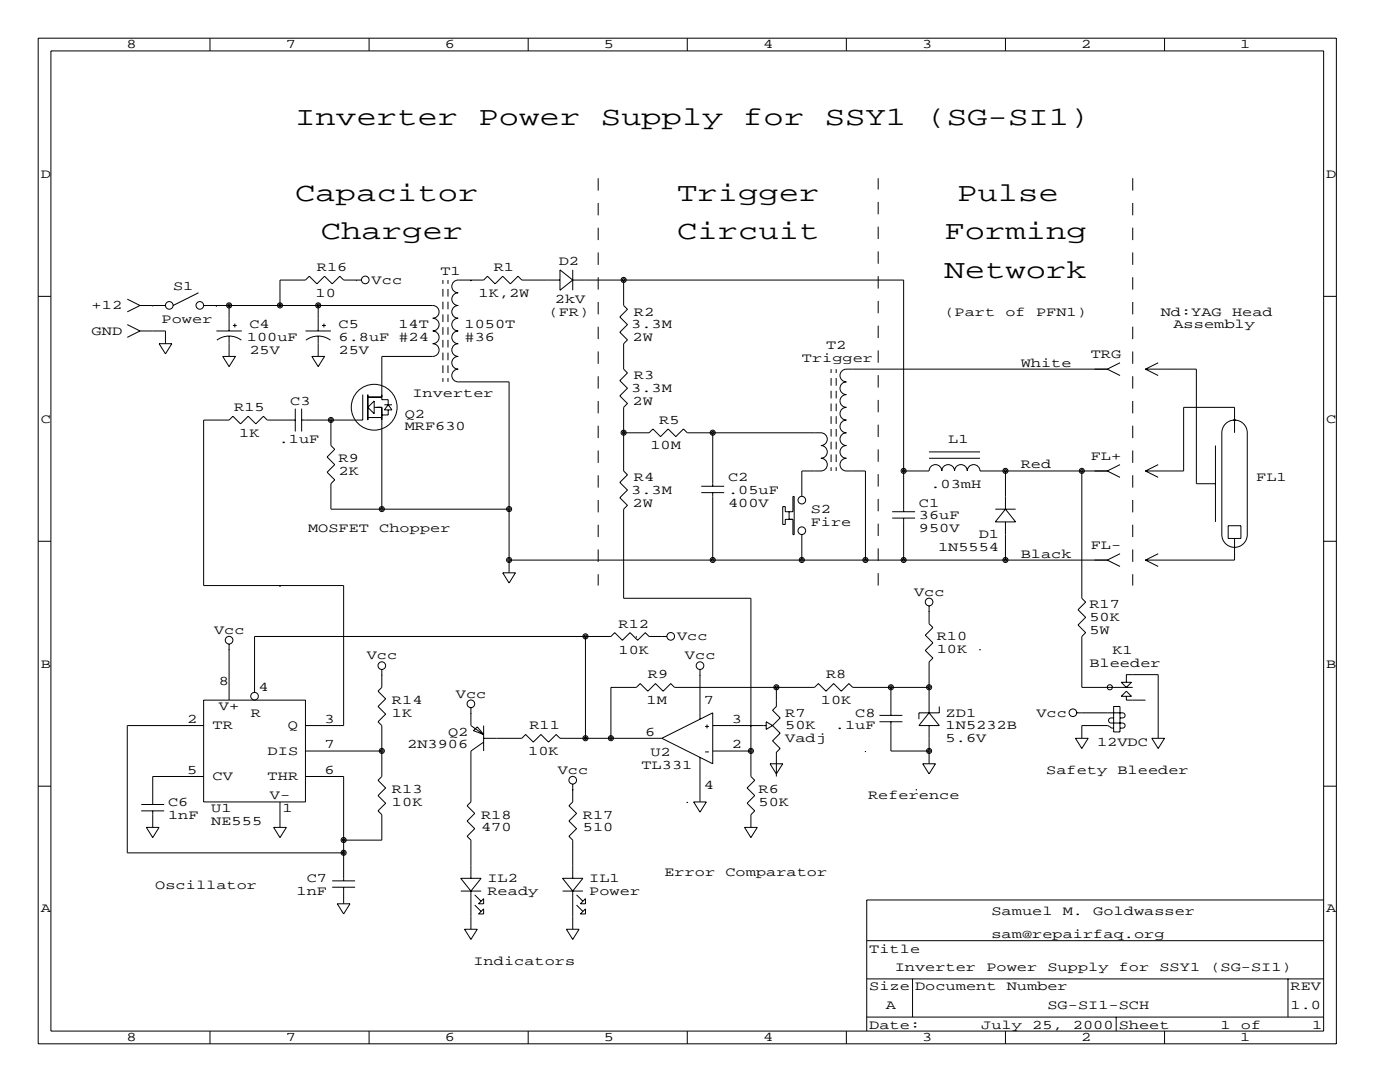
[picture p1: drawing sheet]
<svg xmlns="http://www.w3.org/2000/svg" width="279mm" height="216mm" viewBox="0 0 279 216" stroke-linecap="round" stroke-linejoin="round" font-family="sans-serif">
<g fill="none" stroke="#000" stroke-width=".2">
<path d="M7.6 7.6h259.1v200.7h-259.1zM10.2 10.2h254v195.5h-254zM41.9 7.6v2.6M73.7 7.6v2.6M105.4 7.6v2.6M137.2 7.6v2.6M168.9 7.6v2.6M200.7 7.6v2.6M232.4 7.6v2.6M7.6 59.1h2.6M25.4 59.7l2.5 1.3M39.6 58.4l-5.1 2.6"/>
<path d="M71.1 55.9h.1M72.1 55.9h-3.5l-.8-.8-1.5 1.5-1.5-1.5-1.6 1.5-1.5-1.5-.7 .8h-5.1v5.1M88.4 55.9v.7M88.4 57.7v1.5M89.4 55.9v.7M89.4 57.7v1.5M94 55.9h.1M111.8 55.9h-7.7l-.7-.8-1.5 1.5-1.6-1.5-1.5 1.5-1.5-1.5-.8 .8h-5.1a1.27 1.27 0 0 0-1.2 1.3 1.27 1.27 0 0 0 1.2 1.2 1.27 1.27 0 0 0-1.2 1.3 1.27 1.27 0 0 0 1.2 1.3 1.27 1.27 0 0 0-1.2 1.2 1.27 1.27 0 0 0 1.2 1.3 1.27 1.27 0 0 0-1.2 1.3 1.27 1.27 0 0 0 1.2 1.2 1.27 1.27 0 0 0-1.2 1.3 1.27 1.27 0 0 0 1.2 1.3 1.27 1.27 0 0 0-1.2 1.3 1.27 1.27 0 0 0 1.2 1.2 1.27 1.27 0 0 0-1.2 1.3 1.27 1.27 0 0 0 1.2 1.3 1.27 1.27 0 0 0-1.2 1.2 1.27 1.27 0 0 0 1.2 1.3h10.2v38.1M111.8 53.8l2.5 2.1-2.5 2zM114.3 55.9h66v46.2M114.3 53.8v4.1M124.5 55.9v5.1l.7 .7-1.5 1.5 1.5 1.6-1.5 1.5 1.5 1.5-.7 .8v5.1l.7 .7-1.5 1.5 1.5 1.6-1.5 1.5 1.5 1.5-.7 .8v12.7l.7 .7-1.5 1.6 1.5 1.5-1.5 1.5 1.5 1.5-.7 .8v17.8h25.4v35.5l.7 .8-1.5 1.5 1.5 1.5-1.5 1.6 1.5 1.5-.7 .8v2.5"/>
<path d="M264.2 59.1h2.5M25.4 64.8l2.5 1.2M27.9 61l-2.5 1.2M27.9 61h5.1M27.9 66l-2.5 1.3M27.9 66h5.1v2.6M30.5 61h.1M31.7 68.6h2.6l-1.3 2zM40.6 61h45.8a1.27 1.27 0 0 1 1.2 1.2 1.27 1.27 0 0 1-1.2 1.3 1.27 1.27 0 0 1 1.2 1.3 1.27 1.27 0 0 1-1.2 1.2 1.27 1.27 0 0 1 1.2 1.3 1.27 1.27 0 0 1-1.2 1.3 1.27 1.27 0 0 1 1.2 1.2 1.27 1.27 0 0 1-1.2 1.3h-10.2v8.7h1.3v1M43.2 61h.1M43.2 66h5.1M43.3 67.9a4.1 4.1 0 0 1 4.9 0"/>
<path d="M44.4 71.1h2.6l-1.3 2.1zM45.7 61v5M45.7 67.1v4M46.5 64.9h.7M46.9 64.6v.7M61 66h5M61.1 67.9a4.1 4.1 0 0 1 4.8 0M62.2 71.1h2.6l-1.3 2.1zM63.5 61v5M63.5 67.1v4M64.3 64.9h.7M64.6 64.6v.7"/>
<path d="M72.4 78.7v5.1h-12.2M73.4 78.7v5.1M73.4 79.2h2.8M88.4 60.2v1.5M88.4 62.7v1.6M88.4 65.3v1.5M88.4 67.8v1.5M88.4 70.4v1.5M88.4 72.9v1.5M88.4 75.4v.8M89.4 60.2v1.5M89.4 62.7v1.6"/>
<path d="M89.4 65.3v1.5M89.4 67.8v1.5M89.4 70.4v1.5M89.4 72.9v1.5M89.4 75.4v.8M165.9 73.7v.7M165.9 75.4v1.6M165.9 78v1.5M166.9 73.7v.7M166.9 75.4v1.6M166.9 78v1.5M221 73.7h-52.1a1.27 1.27 0 0 0-1.3 1.2 1.27 1.27 0 0 0 1.3 1.3 1.27 1.27 0 0 0-1.3 1.3 1.27 1.27 0 0 0 1.3 1.2 1.27 1.27 0 0 0-1.3 1.3 1.27 1.27 0 0 0 1.3 1.3 1.27 1.27 0 0 0-1.3 1.3 1.27 1.27 0 0 0 1.3 1.2 1.27 1.27 0 0 0-1.3 1.3 1.27 1.27 0 0 0 1.3 1.3 1.27 1.27 0 0 0-1.3 1.2 1.27 1.27 0 0 0 1.3 1.3 1.27 1.27 0 0 0-1.3 1.3 1.27 1.27 0 0 0 1.3 1.2 1.27 1.27 0 0 0-1.3 1.3 1.27 1.27 0 0 0 1.3 1.3h3.8v17.8"/>
<path d="M221 73.7l2.5 1.2M223.5 72.4l-2.5 1.3M228.6 73.7h10.2v22.8h3.8M228.6 73.7l2.5 1.2M231.1 72.4l-2.5 1.3M58.9 83.8h-5.6l-.7-.7-1.5 1.5-1.6-1.5-1.5 1.5-1.5-1.5-.8 .7h-5.1v33h28v28h-7.6M58.9 81.5v4.6M60.2 81.5v4.6M66 83.8h.1M66 83.8v5.1l.8 .8-1.5 1.5 1.5 1.5-1.5 1.5 1.5 1.6-.8 .7v5.1h35.6M73.4 83.3h2.8M74.7 81.3h1.5v20.3"/>
<path d="M74.7 80v2.5l-1.3-1.2zM76.7 80.8h1.5M77.5 81.8v1h-1.3M77.5 80.8l.7 1h-1.5zM124.5 86.4h5l.8-.8 1.5 1.5 1.5-1.5 1.6 1.5 1.5-1.5 .8 .8h26.6a1.27 1.27 0 0 1 1.3 1.2 1.27 1.27 0 0 1-1.3 1.3 1.27 1.27 0 0 1 1.3 1.3 1.27 1.27 0 0 1-1.3 1.2 1.27 1.27 0 0 1 1.3 1.3 1.27 1.27 0 0 1-1.3 1.3h-3.8v5.1M140 98.3h4.5M140 97h4.5M142.2 86.4v10.6M142.2 98.3v13.5M158.2 99.1h.3v7.6h-.3v-3.1h-1.5v1h-.5v-3.5h.5v1h1.5zM165.9 80.5v1.5M165.9 83.1v1.5"/>
<path d="M165.9 85.6v1.5M165.9 88.1v1.6M165.9 90.7v1.5M165.9 93.2v.8M166.9 80.5v1.5M166.9 83.1v1.5M166.9 85.6v1.5M166.9 88.1v1.6M166.9 90.7v1.5M166.9 93.2v.8M180.3 94h5.1a1.27 1.27 0 0 1 1.3-1.3 1.27 1.27 0 0 1 1.3 1.3 1.27 1.27 0 0 1 1.2-1.3 1.27 1.27 0 0 1 1.3 1.3 1.27 1.27 0 0 1 1.3-1.3 1.27 1.27 0 0 1 1.2 1.3 1.27 1.27 0 0 1 1.3-1.3 1.27 1.27 0 0 1 1.3 1.3h25.4M185.4 91.4h10.2"/>
<path d="M185.4 90.2h10.2M200.7 94v7.6M215.9 94v25.4l.8 .7-1.6 1.6 1.6 1.5-1.6 1.5 1.6 1.5-.8 .8v10.2h10.2M221 94l2.5 1.2M223.5 92.7l-2.5 1.3M228.6 94l2.5 1.2M231.1 92.7l-2.5 1.3M242.6 88.9v15.2M244.4 84.8a2.54 2.54 0 0 1 2.8-.8 2.54 2.54 0 0 1 1.7 2.4v20.3a2.54 2.54 0 0 1-2.5 2.5 2.54 2.54 0 0 1-2.6-2.5v-20.3l.1-.6zM246.1 83.8h.5M246.4 86.4v-5.1h-10.2v12.7h-7.6M7.6 108h2.6"/>
<path d="M55.9 116.8h.1M100.3 114.3h2.6l-1.3 2zM101.6 111.8h119.4M157.5 102.1v1.5M160 106.7v5.1M178.1 103.4h4.5M178.1 102.1h4.5M180.3 103.4v8.4M198.6 101.6h4.1M200.7 104.1v7.7M200.7 101.6l2 2.5h-4.1zM221 111.8l2.5 1.2"/>
<path d="M223.5 110.5l-2.5 1.3M228.6 111.8l2.5 1.2M231.1 110.5l-2.5 1.3M245.1 104.9h2.5v2.5h-2.5zM246.4 107.4v4.4h-17.8M264.2 108h2.5M40.6 139.7h20.4v20.3h-20.4zM45.7 129.5h.1M45.7 128.5v11.2M76.2 134.6h.1M76.2 133.6v3.6l-.8 .7 1.6 1.5-1.6 1.6 1.6 1.5-1.6 1.5 .8 .8v10.1l-.8 .8 1.6 1.5-1.6 1.5 1.6 1.6-1.6 1.5 .8 .8v5h-7.6M116.8 127h.1"/>
<path d="M116.8 127v20.3M127 127h.1M133.1 127h-3.6l-.7-.8-1.5 1.6-1.6-1.6-1.5 1.6-1.5-1.6-.8 .8h-71.1v11.2M139.7 134.6h.1M139.7 133.6v9.9M154.9 137.2v3.8l-.7 .7 1.5 1.6-1.5 1.5M177.8 137.2v5.5M185.4 121.9h.1M185.4 137.2h-15.2l-.8-.8-1.5 1.5-1.5-1.5-1.6 1.5-1.5-1.5-.7 .8h-28l-.7-.8-1.6 1.5-1.5-1.5-1.5 1.5-1.5-1.5-.8 .8h-5.1v10.1M185.4 120.9v3.6l.8 .7-1.5 1.5 1.5 1.6-1.5 1.5 1.5 1.5-.8 .8v10.1M195.6 129.5h.1M223.8 136.1h2l-1 1.1z"/>
<path d="M224.8 136.1v-1.5h6.3v12.7M224.8 138.9v.8h3.8M224.8 137.9l1 1h-2zM7.6 156.9h2.6M40.6 144.8h-15.2v25.4h43.2M40.6 154.9h-10.1v5.6M61 154.9h7.6v20.9M61 149.9h15.2M94 142.2h.1M94 141.2v3.6l2.5 1.8M95.2 145l1.3 1.6-2-.8zM96.5 147.3h7.6l.8-.7 1.5 1.5 1.5-1.5 1.6 1.5 1.5-1.5 .8 .7h20.3"/>
<path d="M96.5 148.1l-2.5 1.8v10.1l-.8 .8 1.5 1.5-1.5 1.5 1.5 1.6-1.5 1.5 .8 .7v7.7M96.5 144.8v5.1M114.3 157.5h.1M114.3 156.5v3.5l-.8 .8 1.6 1.5-1.6 1.5 1.6 1.6-1.6 1.5 .8 .7v7.7M116.8 147.3h.1M132.1 147.3l10.1-5.1v10.2zM139.7 151.1v8.9M140.7 145h.8M140.7 150h.8M141.1 144.6v.7M142.2 144.8h10.7M142.2 149.9h7.7"/>
<path d="M149.9 144.8h.1M152.9 144l1.3 .8-1.3 .7zM153.7 152.4h2.5l-1.3 2zM154.2 144.8l1.5 1.5-1.5 1.5 1.5 1.6-.8 .7v4.8M172.7 149.9h.1M175.5 144h4.6M175.5 142.7h4.6M177.8 144v5.9h7.6M182.9 157.5h.1M184.1 152.4h2.6l-1.3 2zM185.4 144.8v7.6M185.4 142.2l2.1 2.6h-4.1z"/>
<path d="M187.5 141v1.2h-4.1v1.3M214.6 147.3h2.6l-1.3 2.1zM214.9 142.2h9.1a.51 .51 0 0 1 .5 .5 .51 .51 0 0 1-.5 .6h-.5M221.4 145.1l-.4-.3h-5.1v2.5M221.5 145l.3 .3h.4M222.2 143.3h-.5a.51 .51 0 0 0-.5 .5 .51 .51 0 0 0 .5 .5h2.3a.51 .51 0 0 1 .5 .5 .51 .51 0 0 1-.5 .5h-.5M222.2 141h1.3v5h-1.3zM229.9 147.3h2.5l-1.3 2.1zM264.2 156.9h2.5M28.2 161.8h4.6M28.2 160.5h4.6M29.2 165.1h2.5l-1.2 2z"/>
<path d="M30.5 161.8v3.3M54.6 165.1h2.5l-1.2 2zM55.9 160v5.1M66.3 177h4.6M66.3 175.8h4.6M68.6 177v3.3M91.9 175.3h4.1l-2 2.5zM91.9 177.8h4.1M94 177.8v7.6M94.7 178.6l1.3 1.2M96.5 179.3v1h-1zM112.3 175.3h4l-2 2.5z"/>
<path d="M112.3 177.8h4M114.3 177.8v7.6M115.1 178.6l1.2 1.2M116.8 179.3v1h-1zM137.2 160h.1M138.4 160h2.6l-1.3 2.1zM148.6 165.1h2.5l-1.2 2zM264.2 179.6h-91.2v26.1M67.3 180.3h2.5l-1.2 2.1zM92.7 185.4h2.5l-1.2 2.1zM94.7 180.6l1.3 1.3M96.5 181.4v1h-1z"/>
<path d="M113 185.4h2.6l-1.3 2.1zM115.1 180.6l1.2 1.3M116.8 181.4v1h-1zM173 195.3h91.2M173 187.7h91.2M182.1 195.3v7.6M257 195.3v7.6M41.9 205.7v2.6M73.7 205.7v2.6M105.4 205.7v2.6M137.2 205.7v2.6M168.9 205.7v2.6"/>
<path d="M173 202.9h91.2M200.7 205.7v2.6M222.8 202.9v2.8M232.4 205.7v2.6"/>
<circle cx="72.9" cy="55.9" r=".76"/>
<circle cx="124.5" cy="55.9" r=".51"/>
<circle cx="124.5" cy="55.9" r=".25"/>
<circle cx="33.8" cy="60.9" r=".76"/>
<circle cx="39.9" cy="60.9" r=".76"/>
<circle cx="45.7" cy="60.9" r=".51"/>
<circle cx="45.7" cy="60.9" r=".25"/>
<circle cx="55.9" cy="60.9" r=".51"/>
<circle cx="55.9" cy="60.9" r=".25"/>
<circle cx="63.5" cy="60.9" r=".51"/>
<circle cx="63.5" cy="60.9" r=".25"/>
<circle cx="66" cy="83.8" r=".51"/>
<circle cx="66" cy="83.8" r=".25"/>
<circle cx="74.7" cy="81.3" r="4.6"/>
<circle cx="124.5" cy="86.3" r=".51"/>
<circle cx="124.5" cy="86.3" r=".25"/>
<circle cx="142.2" cy="86.3" r=".51"/>
<circle cx="142.2" cy="86.3" r=".25"/>
<circle cx="160" cy="99.8" r=".76"/>
<circle cx="180.3" cy="94" r=".51"/>
<circle cx="180.3" cy="94" r=".25"/>
<circle cx="200.7" cy="94" r=".51"/>
<circle cx="200.7" cy="94" r=".25"/>
<circle cx="215.9" cy="94" r=".51"/>
<circle cx="215.9" cy="94" r=".25"/>
<circle cx="76.2" cy="101.6" r=".51"/>
<circle cx="76.2" cy="101.6" r=".25"/>
<circle cx="101.6" cy="111.7" r=".51"/>
<circle cx="101.6" cy="101.6" r=".51"/>
<circle cx="101.6" cy="101.6" r=".25"/>
<circle cx="101.6" cy="111.7" r=".25"/>
<circle cx="142.2" cy="111.7" r=".51"/>
<circle cx="142.2" cy="111.7" r=".25"/>
<circle cx="160" cy="111.7" r=".51"/>
<circle cx="160" cy="105.9" r=".76"/>
<circle cx="160" cy="111.7" r=".25"/>
<circle cx="172.7" cy="111.7" r=".51"/>
<circle cx="172.7" cy="111.7" r=".25"/>
<circle cx="180.3" cy="111.7" r=".51"/>
<circle cx="180.3" cy="111.7" r=".25"/>
<circle cx="200.7" cy="111.7" r=".51"/>
<circle cx="200.7" cy="111.7" r=".25"/>
<circle cx="45.7" cy="127.7" r=".76"/>
<circle cx="50.8" cy="138.9" r=".76"/>
<circle cx="76.2" cy="132.8" r=".76"/>
<circle cx="116.8" cy="127" r=".51"/>
<circle cx="116.8" cy="127" r=".25"/>
<circle cx="133.9" cy="127" r=".76"/>
<circle cx="139.7" cy="132.8" r=".76"/>
<circle cx="154.9" cy="137.1" r=".51"/>
<circle cx="154.9" cy="137.1" r=".25"/>
<circle cx="177.8" cy="137.1" r=".51"/>
<circle cx="177.8" cy="137.1" r=".25"/>
<circle cx="185.4" cy="137.1" r=".51"/>
<circle cx="185.4" cy="120.1" r=".76"/>
<circle cx="185.4" cy="137.1" r=".25"/>
<circle cx="221.5" cy="137.1" r=".51"/>
<circle cx="76.2" cy="149.8" r=".51"/>
<circle cx="76.2" cy="149.8" r=".25"/>
<circle cx="94" cy="140.4" r=".76"/>
<circle cx="114.3" cy="155.7" r=".76"/>
<circle cx="116.8" cy="147.3" r=".51"/>
<circle cx="116.8" cy="147.3" r=".25"/>
<circle cx="121.9" cy="147.3" r=".51"/>
<circle cx="121.9" cy="147.3" r=".25"/>
<circle cx="149.9" cy="149.8" r=".51"/>
<circle cx="149.9" cy="149.8" r=".25"/>
<circle cx="185.4" cy="149.8" r=".51"/>
<circle cx="185.4" cy="149.8" r=".25"/>
<circle cx="214.1" cy="142.2" r=".76"/>
<circle cx="68.6" cy="170.2" r=".51"/>
<circle cx="68.6" cy="167.6" r=".51"/>
<circle cx="68.6" cy="170.2" r=".25"/>
<circle cx="68.6" cy="167.6" r=".25"/>
</g>
<path d="M119.4 35.6v81.2M226.1 35.6v81.2M175.3 116.8v-81.2" fill="none" stroke="#000" stroke-width=".2" stroke-dasharray="2.5" stroke-linecap="butt"/>
<g font-size="5.3">
<text x="58.9" y="24.9">Inverter</text>
<text x="95.5" y="24.9">Power</text>
<text x="119.9" y="24.9">Supply</text>
<text x="148.3" y="24.9">for</text>
<text x="164.6" y="24.9">SSY1</text>
<text x="184.9" y="24.9">(SG-SI1)</text>
<text x="58.9" y="40.1">Capacitor</text>
<text x="135.1" y="40.1">Trigger</text>
<text x="191" y="40.1">Pulse</text>
<text x="64" y="47.8">Charger</text>
<text x="135.1" y="47.8">Circuit</text>
<text x="188.5" y="47.8">Forming</text>
<text x="188.5" y="55.4">Network</text>
</g>
<g font-size="2.6">
<text x="25.3" y="9.7">8</text>
<text x="57" y="9.7">7</text>
<text x="88.8" y="9.7">6</text>
<text x="120.5" y="9.7">5</text>
<text x="152.3" y="9.7">4</text>
<text x="184" y="9.7">3</text>
<text x="215.8" y="9.7">2</text>
<text x="247.5" y="9.7">1</text>
<text x="8.1" y="35.5">D</text>
<text x="264.7" y="35.5">D</text>
<text x="111.5" y="52.8">D2</text>
<text x="34.5" y="57.9">S1</text>
<text x="63" y="59.2">10</text>
<text x="63.2" y="54.1">R16</text>
<text x="74.2" y="56.6">Vcc</text>
<text x="87.9" y="54.9">T1</text>
<text x="95.5" y="59.2">1K,2W</text>
<text x="98.6" y="54.1">R1</text>
<text x="18.3" y="61.7">+12</text>
<text x="32.3" y="64.5">Power</text>
<text x="49.8" y="65.5">C4</text>
<text x="67.6" y="65.5">C5</text>
<text x="79.5" y="65.5">14T</text>
<text x="92.7" y="65.5">1050T</text>
<text x="109.5" y="63">(FR)</text>
<text x="110.7" y="60.5">2kV</text>
<text x="126" y="65.5">3.3M</text>
<text x="126.5" y="63">R2</text>
<text x="188.5" y="63">(Part</text>
<text x="200.7" y="63">of</text>
<text x="206.8" y="63">PFN1)</text>
<text x="231.6" y="63">Nd:YAG</text>
<text x="234.2" y="65.5">Assembly</text>
<text x="245.9" y="63">Head</text>
<text x="18.3" y="66.8">GND</text>
<text x="49.3" y="68.1">100uF</text>
<text x="49.8" y="70.6">25V</text>
<text x="67.6" y="68.1">6.8uF #24</text>
<text x="67.6" y="70.6">25V</text>
<text x="92.7" y="68.1">#36</text>
<text x="126.2" y="68.1">2W</text>
<text x="164.8" y="69.6">T2</text>
<text x="217.7" y="71.4">TRG</text>
<text x="126.5" y="75.7">R3</text>
<text x="160" y="72.1">Trigger</text>
<text x="203.7" y="73.2">White</text>
<text x="46.7" y="82">R15</text>
<text x="57.9" y="80.8">C3</text>
<text x="80.8" y="83.3">Q2</text>
<text x="82.3" y="79.2">Inverter</text>
<text x="126" y="78.2">3.3M</text>
<text x="126.2" y="80.8">2W</text>
<text x="8.1" y="84.3">C</text>
<text x="47.8" y="87.1">1K</text>
<text x="55.6" y="88.4">.1uF</text>
<text x="80.8" y="85.9">MRF630</text>
<text x="129.8" y="89.7">10M</text>
<text x="131.6" y="84.6">R5</text>
<text x="189.2" y="88.4">L1</text>
<text x="264.7" y="84.3">C</text>
<text x="67.6" y="92.2">R9</text>
<text x="67.6" y="94.7">2K</text>
<text x="203.7" y="93.5">Red</text>
<text x="217.7" y="91.7">FL+</text>
<text x="126" y="98.6">3.3M</text>
<text x="126.2" y="101.1">2W</text>
<text x="126.5" y="96">R4</text>
<text x="145.3" y="96">C2</text>
<text x="145.3" y="98.6">.05uF</text>
<text x="145.3" y="101.1">400V</text>
<text x="183.4" y="101.1">C1</text>
<text x="185.7" y="97.3">.03mH</text>
<text x="250.7" y="96">FL1</text>
<text x="61.5" y="106.2">MOSFET</text>
<text x="75.7" y="106.2">Chopper</text>
<text x="161.8" y="102.4">S2</text>
<text x="161.8" y="104.9">Fire</text>
<text x="183.4" y="103.6">36uF</text>
<text x="183.4" y="106.2">950V</text>
<text x="195.3" y="107.4">D1</text>
<text x="187.2" y="110">1N5554</text>
<text x="203.7" y="111.3">Black</text>
<text x="217.7" y="109.5">FL-</text>
<text x="182.4" y="118.9">Vcc</text>
<text x="123.4" y="125.2">R12</text>
<text x="217.4" y="121.4">R17</text>
<text x="217.4" y="124">50K</text>
<text x="42.7" y="126.5">Vcc</text>
<text x="73.2" y="131.6">Vcc</text>
<text x="123.4" y="130.6">10K</text>
<text x="135.1" y="127.8">Vcc</text>
<text x="136.7" y="131.6">Vcc</text>
<text x="186.9" y="127.8">R10</text>
<text x="186.9" y="130.3">10K</text>
<text x="217.4" y="126.5">5W</text>
<text x="222" y="130.6">K1</text>
<text x="8.1" y="133.2">B</text>
<text x="43.7" y="136.7">8</text>
<text x="51.6" y="137.9">4</text>
<text x="129.3" y="135.4">R9</text>
<text x="164.8" y="135.4">R8</text>
<text x="217.4" y="133.1">Bleeder</text>
<text x="264.7" y="133.2">B</text>
<text x="43.7" y="141.7">V+</text>
<text x="50" y="143">R</text>
<text x="78.2" y="140.5">R14</text>
<text x="78.2" y="143">1K</text>
<text x="91" y="139.2">Vcc</text>
<text x="129" y="140.5">1M</text>
<text x="140.5" y="140.5">7</text>
<text x="156.7" y="143">R7</text>
<text x="163.8" y="140.5">10K</text>
<text x="170.7" y="143">C8</text>
<text x="188.7" y="143">ZD1</text>
<text x="206.8" y="143">Vcc</text>
<text x="37.3" y="144.3">2</text>
<text x="42.4" y="145.5">TR</text>
<text x="57.4" y="145.5">Q</text>
<text x="64.8" y="144.3">3</text>
<text x="64.8" y="149.4">7</text>
<text x="81.3" y="149.4">2N3906</text>
<text x="89.4" y="146.8">Q2</text>
<text x="105.7" y="145.5">R11</text>
<text x="128.8" y="146.8">6</text>
<text x="146" y="144.3">3</text>
<text x="146" y="149.4">2</text>
<text x="156.7" y="145.5">50K</text>
<text x="156.7" y="148.1">Vadj</text>
<text x="166.6" y="145.5">.1uF</text>
<text x="188.7" y="145.5">1N5232B</text>
<text x="188.7" y="148.1">5.6V</text>
<text x="218.9" y="148.8">12VDC</text>
<text x="37.3" y="154.4">5</text>
<text x="42.4" y="155.7">CV</text>
<text x="53.4" y="150.6">DIS</text>
<text x="53.4" y="155.7">THR</text>
<text x="64.8" y="154.4">6</text>
<text x="105.4" y="150.6">10K</text>
<text x="111.3" y="154.4">Vcc</text>
<text x="128" y="153.4">TL331</text>
<text x="129.8" y="150.9">U2</text>
<text x="208.8" y="154.4">Safety</text>
<text x="223" y="154.4">Bleeder</text>
<text x="33.5" y="160.8">C6</text>
<text x="53.8" y="159.5">V-</text>
<text x="78.2" y="158.2">R13</text>
<text x="78.2" y="160.8">10K</text>
<text x="140.5" y="157.5">4</text>
<text x="151.4" y="158.2">R6</text>
<text x="151.4" y="160.8">50K</text>
<text x="173.2" y="159.5">Reference</text>
<text x="33.5" y="163.3">1nF</text>
<text x="42.2" y="162.1">U1</text>
<text x="42.2" y="164.6">NE555</text>
<text x="56.4" y="162.1">1</text>
<text x="96" y="163.3">R18</text>
<text x="96" y="165.9">470</text>
<text x="116.3" y="163.3">R17</text>
<text x="116.3" y="165.9">510</text>
<text x="31" y="177.3">Oscillator</text>
<text x="59.2" y="178.6">1nF</text>
<text x="61.2" y="176">C7</text>
<text x="97.3" y="176">IL2</text>
<text x="97.3" y="178.6">Ready</text>
<text x="117.6" y="176">IL1</text>
<text x="117.6" y="178.6">Power</text>
<text x="132.6" y="174.8">Error</text>
<text x="144.8" y="174.8">Comparator</text>
<text x="8.1" y="182.1">A</text>
<text x="197.9" y="182.6">Samuel</text>
<text x="212.1" y="182.6">M.</text>
<text x="218.2" y="182.6">Goldwasser</text>
<text x="264.7" y="182.1">A</text>
<text x="173.5" y="190.2">Title</text>
<text x="197.9" y="187.2">sam@repairfaq.org</text>
<text x="94.5" y="192.5">Indicators</text>
<text x="173.5" y="197.6">Size Document</text>
<text x="178.6" y="193.8">Inverter</text>
<text x="196.8" y="193.8">Power</text>
<text x="200.9" y="197.6">Number</text>
<text x="209" y="193.8">Supply</text>
<text x="223.3" y="193.8">for</text>
<text x="231.4" y="193.8">SSY1</text>
<text x="241.6" y="193.8">(SG-SI1)</text>
<text x="257.6" y="197.6">REV</text>
<text x="176.8" y="201.4">A</text>
<text x="209" y="201.4">SG-SI1-SCH</text>
<text x="257.6" y="201.4">1.0</text>
<text x="25.3" y="207.8">8</text>
<text x="57" y="207.8">7</text>
<text x="88.8" y="207.8">6</text>
<text x="120.5" y="207.8">5</text>
<text x="152.3" y="207.8">4</text>
<text x="173.5" y="205.2">Date:</text>
<text x="184" y="207.8">3</text>
<text x="195.8" y="205.2">July</text>
<text x="206" y="205.2">25,</text>
<text x="214.1" y="205.2">2000 Sheet</text>
<text x="215.8" y="207.8">2</text>
<text x="243.6" y="205.2">1</text>
<text x="247.5" y="207.8">1</text>
<text x="247.7" y="205.2">of</text>
<text x="261.9" y="205.2">1</text>
</g>
</svg>
